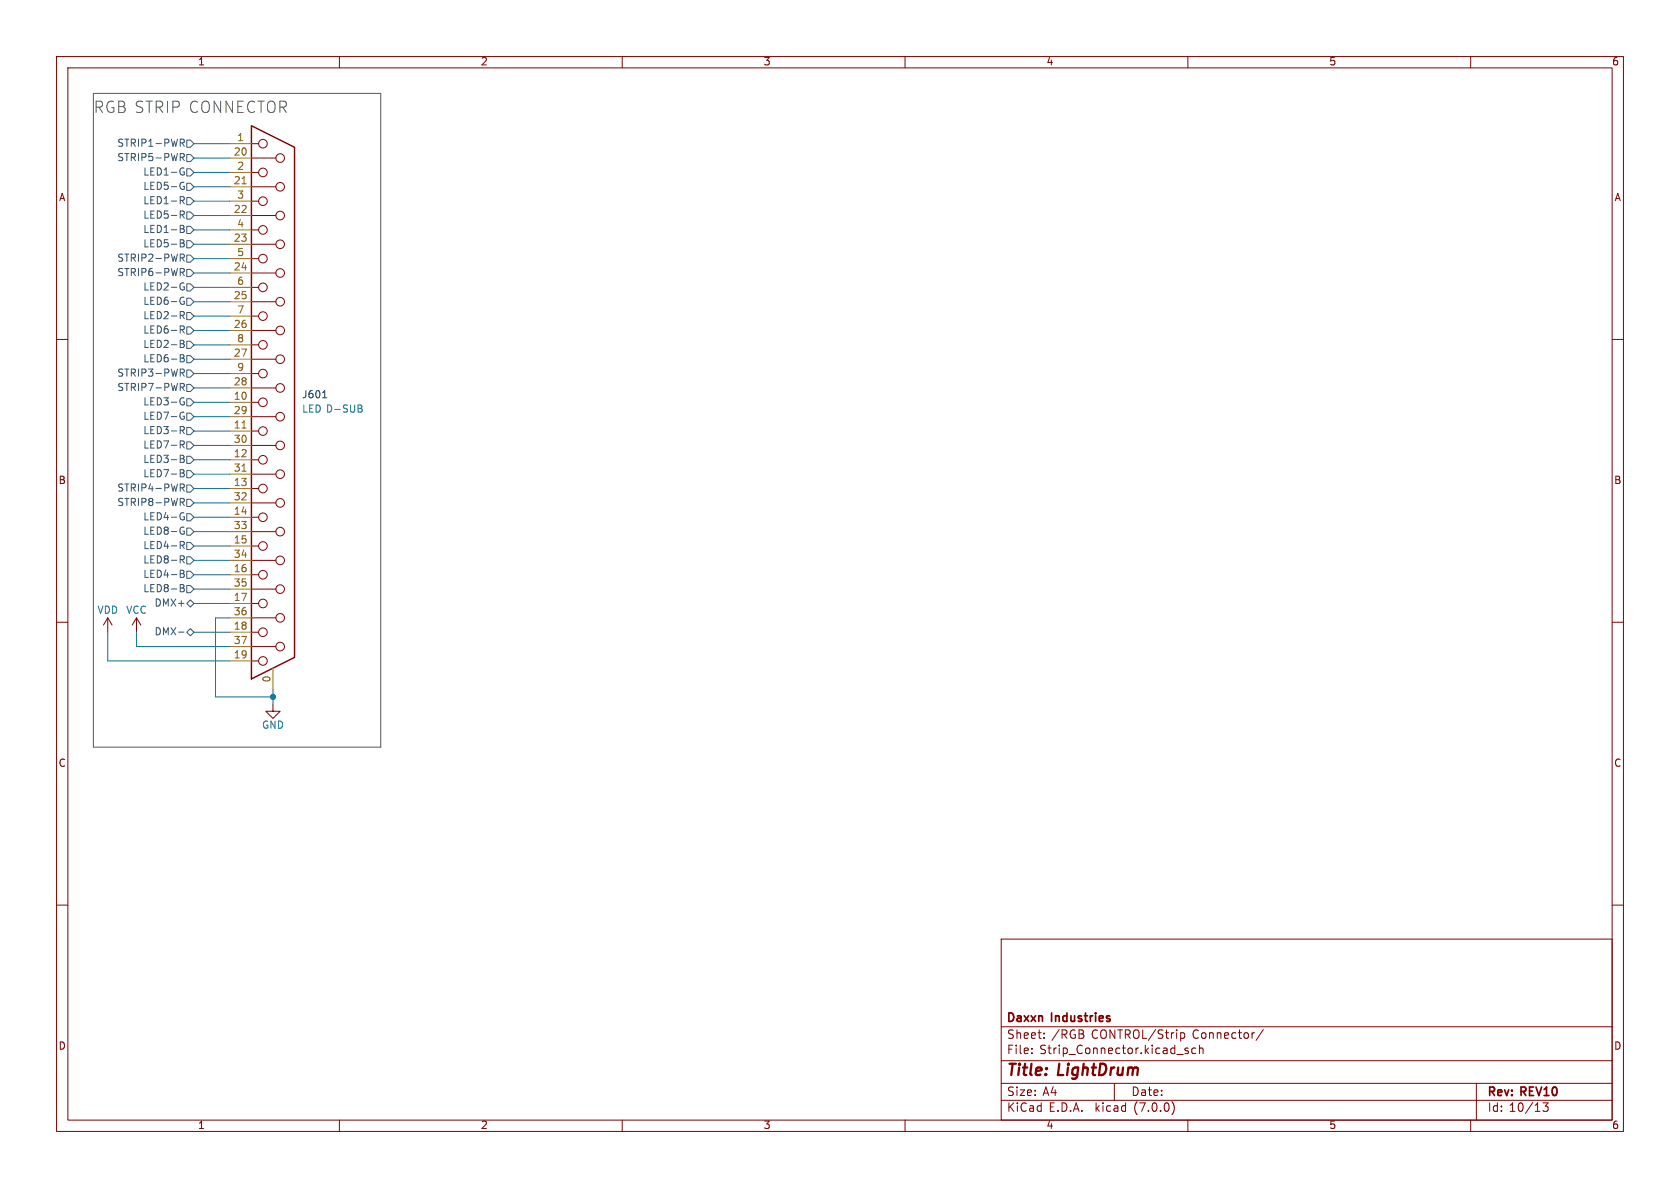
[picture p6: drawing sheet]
<svg xmlns="http://www.w3.org/2000/svg" width="297mm" height="210mm" viewBox="0 0 297 210" stroke-linecap="round" stroke-linejoin="round" font-family="sans-serif">
<g fill="none" stroke="#840000" stroke-width=".18">
<path d="M10 10h277v190h-277zM12 12h273v186h-273zM60 10v2M110 10v2M160 10v2M210 10v2M260 10v2M10 60h2M285 60h2M10 110h2M24.1 109.2l-.7 1.3M24.1 109.2v2.6"/>
<path d="M24.1 109.2l.8 1.3M285 110h2M48.3 124.5v1.2h1.2l-1.2 1.3-1.3-1.3h1.3M10 160h2M285 160h2M177 166h108v32h-108zM60 198v2M110 198v2M160 198v2M177 194.5h108M177 191.5h108M177 187.5h108"/>
<path d="M177 181.5h108M182.4 186.1v.2M182.4 185.3v.2M184.6 183.4v.2M184.6 182.6v.2M197 191.5v3M207.2 194.7a1.72 1.72 0 0 1 0 2.3M208.7 182.6v1.5M208.7 182.6h.5l.2 .2v.5l-.1 .2h-.6M210 198v2M210 185.3h-.3l-.2 .2v.2l.5 .1v.4h-.5M211.4 185.3h-.4l-.3 .2v.5l.1 .2h.6"/>
<path d="M212 185.4l.3-.1h.3l.1 1M212 184.8v1.5M223.3 182l-1.2 1.9M260 198v2M261 191.5v6.5M273.7 195l-.5 .5 .4 .2v.6l-.2 .2h-.4l-.2-.2"/>
</g>
<path d="M44.4 22.2l7.7 3.8v90.2l-7.7 3.8z" fill="#fff"/>
<g fill="none" stroke="#840000" stroke-width=".18">
<path d="M44.4 38.1h4.4M44.4 35.6h1.3M44.4 33h4.4M44.4 30.5h1.3M44.4 27.9h4.4M44.4 25.4h1.3M44.4 58.4h4.4M44.4 55.9h1.3M44.4 53.3h4.4M44.4 50.8h1.3M44.4 48.3h4.4M44.4 45.7h1.3"/>
<path d="M44.4 43.2h4.4M44.4 40.6h1.3M44.4 78.7h4.4M44.4 76.2h1.3M44.4 73.7h4.4M44.4 71.1h1.3M44.4 68.6h4.4M44.4 66h1.3M44.4 63.5h4.4M44.4 61h1.3M44.4 99.1h4.4M44.4 96.5h1.3"/>
<path d="M44.4 94h4.4M44.4 91.4h1.3M44.4 88.9h4.4M44.4 86.4h1.3M44.4 83.8h4.4M44.4 81.3h1.3M19 109.2l-.7 1.3M19 109.2v2.6M19 109.2l.8 1.3M44.4 116.8h1.3M44.4 114.3h4.4M44.4 111.8h1.3"/>
<path d="M44.4 109.2h4.4M44.4 106.7h1.3M44.4 104.1h4.4M44.4 101.6h1.3"/>
<circle cx="46.5" cy="25.4" r=".76"/>
<circle cx="46.5" cy="35.6" r=".76"/>
<circle cx="46.5" cy="30.5" r=".76"/>
<circle cx="49.5" cy="27.9" r=".76"/>
<circle cx="49.5" cy="38.1" r=".76"/>
<circle cx="49.5" cy="33" r=".76"/>
<circle cx="46.5" cy="50.8" r=".76"/>
<circle cx="46.5" cy="55.9" r=".76"/>
<circle cx="46.5" cy="45.7" r=".76"/>
<circle cx="46.5" cy="40.6" r=".76"/>
<circle cx="49.5" cy="53.3" r=".76"/>
<circle cx="49.5" cy="43.2" r=".76"/>
<circle cx="49.5" cy="58.4" r=".76"/>
<circle cx="49.5" cy="48.3" r=".76"/>
<circle cx="46.5" cy="71.1" r=".76"/>
<circle cx="46.5" cy="66" r=".76"/>
<circle cx="46.5" cy="76.2" r=".76"/>
<circle cx="46.5" cy="61" r=".76"/>
<circle cx="49.5" cy="68.6" r=".76"/>
<circle cx="49.5" cy="78.7" r=".76"/>
<circle cx="49.5" cy="73.7" r=".76"/>
<circle cx="49.5" cy="63.5" r=".76"/>
<circle cx="46.5" cy="96.5" r=".76"/>
<circle cx="46.5" cy="91.4" r=".76"/>
<circle cx="46.5" cy="81.3" r=".76"/>
<circle cx="46.5" cy="86.4" r=".76"/>
<circle cx="49.5" cy="83.8" r=".76"/>
<circle cx="49.5" cy="88.9" r=".76"/>
<circle cx="49.5" cy="94" r=".76"/>
<circle cx="49.5" cy="99.1" r=".76"/>
<circle cx="46.5" cy="111.8" r=".76"/>
<circle cx="46.5" cy="101.6" r=".76"/>
<circle cx="46.5" cy="116.8" r=".76"/>
<circle cx="46.5" cy="106.7" r=".76"/>
<circle cx="49.5" cy="104.1" r=".76"/>
<circle cx="49.5" cy="109.2" r=".76"/>
<circle cx="49.5" cy="114.3" r=".76"/>
</g>
<path d="M44.4 22.2l7.7 3.8v90.2l-7.7 3.8z" fill="none" stroke="#840000" stroke-width=".25"/>
<g fill="none" stroke="#a0a006" stroke-width=".18">
<path d="M40.6 25.4h3.8M40.6 30.5h3.8M40.6 27.9h3.8M40.6 33h3.8M40.6 38.1h3.8M40.6 35.6h3.8M40.6 43.2h3.8M40.6 48.3h3.8M40.6 53.3h3.8M40.6 58.4h3.8M40.6 40.6h3.8M40.6 45.7h3.8"/>
<path d="M40.6 50.8h3.8M40.6 55.9h3.8M40.6 71.1h3.8M40.6 76.2h3.8M40.6 63.5h3.8M40.6 68.6h3.8M40.6 73.7h3.8M40.6 78.7h3.8M40.6 61h3.8M40.6 66h3.8M40.6 81.3h3.8M40.6 86.4h3.8"/>
<path d="M40.6 91.4h3.8M40.6 96.5h3.8M40.6 83.8h3.8M40.6 88.9h3.8M40.6 94h3.8M40.6 99.1h3.8M40.6 101.6h3.8M40.6 106.7h3.8M40.6 111.8h3.8M40.6 116.8h3.8M40.6 104.1h3.8M40.6 109.2h3.8"/>
<path d="M40.6 114.3h3.8M48.3 118.1v3.8"/>
</g>
<path d="M42.8 32.5h.7M42.8 75.7h.7M42.8 83.3h.7" fill="none" stroke="#8c5a0a" stroke-width=".18"/>
<path d="M57 70.3h.8" fill="none" stroke="#005550" stroke-width=".18"/>
<path d="M63.7 71.6l.3 .2-.3 .4 .3 .1v.3l-.2 .3h-.5" fill="none" stroke="#128875" stroke-width=".18"/>
<g fill="none" stroke="#345372" stroke-width=".18">
<path d="M31.9 24.6h.4l.3 .2-.1 .4-.6 .1M31.9 27.1h.4l.3 .3-.1 .3-.6 .1M31.9 34.8h.4l.3 .2-.1 .4h-.6M31.9 37.3h.4l.3 .2-.1 .4-.6 .1M31.9 39.8l.6 .2v.2l-.2 .2M32 32.3h.5M32 29.7h.5M32.2 38l.4 .6M32.2 35.4l.4 .6M32.2 25.3l.4 .6M32.2 27.8l.4 .6M32.3 30.4h.3v.4l-.3 .1h-.3"/>
<path d="M32.3 32.9h.3v.5l-.3 .1-.3-.1M33 32.4h.7l.6 .6-.6 .7h-.7zM33 37.5h.7l.6 .6-.6 .6h-.7zM33 34.9h.7l.6 .7-.6 .6h-.7zM33 24.8h.7l.6 .6-.6 .6h-.7zM33 27.3h.7l.6 .6-.6 .7h-.7zM33 29.8h.7l.6 .7-.6 .6h-.7zM31.9 44.9h.4l.3 .3-.1 .3-.6 .1M31.9 47.5h.4l.3 .2-.1 .4h-.6M31.9 55.1h.4l.3 .2-.1 .4h-.6M31.9 57.6h.4l.3 .3-.1 .3-.6 .1M31.9 42.4l.6 .1v.2l-.2 .3"/>
<path d="M31.9 43h.4M31.9 40.4h.4M32 52.6h.5M32 50.1h.5M32.2 45.6l.4 .6M32.2 48.1l.4 .6M32.2 55.7l.4 .6M32.2 58.3l.4 .6M32.3 43l.3 .2-.1 .3-.6 .1M32.3 40.4l.3 .3-.1 .3-.6 .1M32.3 50.7h.3v.4l-.3 .2-.3-.1M32.3 53.3h.3v.4l-.3 .1-.3-.1"/>
<path d="M33 42.5h.7l.6 .7-.6 .6h-.7zM33 45.1h.7l.6 .6-.6 .7h-.7zM33 52.7h.7l.6 .6-.6 .7h-.7zM33 47.6h.7l.6 .7-.6 .6h-.7zM33 50.2h.7l.6 .6-.6 .6h-.7zM33 40h.7l.6 .6-.6 .7h-.7zM33 55.2h.7l.6 .7-.6 .6h-.7zM33 57.8h.7l.6 .6-.6 .7h-.7zM31.9 65.2h.4l.3 .3-.1 .3-.6 .1M31.9 67.8h.4l.3 .2-.1 .4h-.6M31.9 75.4h.4l.3 .2-.1 .4-.6 .1M31.9 77.9h.4l.3 .3-.1 .3-.6 .1"/>
<path d="M31.9 60.2l.6 .1v.2l-.2 .3M31.9 62.7l.6 .1v.3l-.2 .2M31.9 60.8h.4M31.9 63.3h.4M32 70.4h.5M32 72.9h.5M32.2 68.4l.4 .6M32.2 65.9l.4 .6M32.2 78.6l.4 .6M32.2 76.1l.4 .6M32.3 60.8l.3 .2-.1 .3-.6 .1M32.3 63.3l.3 .2-.1 .3-.6 .2"/>
<path d="M32.3 71h.3v.5l-.3 .1-.3-.1M32.3 73.6h.3v.4l-.3 .1h-.3M33 70.5h.7l.6 .6-.6 .7h-.7zM33 67.9h.7l.6 .7-.6 .6h-.7zM33 60.3h.7l.6 .7-.6 .6h-.7zM33 62.9h.7l.6 .6-.6 .6h-.7zM33 65.4h.7l.6 .6-.6 .7h-.7zM33 73h.7l.6 .7-.6 .6h-.7zM33 78.1h.7l.6 .6-.6 .7h-.7zM33 75.6h.7l.6 .6-.6 .6h-.7zM31.9 85.6h.4l.3 .2-.1 .4h-.6M31.9 88.1h.4l.3 .2-.1 .4-.6 .1"/>
<path d="M31.9 95.7h.4l.3 .3-.1 .3-.6 .1M31.9 98.3h.4l.3 .2-.1 .4h-.6M31.9 80.5l.6 .1v.2l-.2 .3M31.9 83l.6 .1v.3l-.2 .2M31.9 81.1h.4M31.9 83.6h.4M32 93.2h.5M32 90.7h.5M32.2 86.2l.4 .6M32.2 88.8l.4 .6M32.2 98.9l.4 .6M32.2 96.4l.4 .6"/>
<path d="M32.3 81.1l.3 .2-.1 .3-.6 .1M32.3 83.6l.3 .3-.1 .3-.6 .1M32.3 91.4h.3v.4l-.3 .1-.3-.1M32.3 93.9h.3v.4l-.3 .1h-.3M33 93.3h.7l.6 .7-.6 .6h-.7zM33 80.6h.7l.6 .7-.6 .6h-.7zM33 90.8h.7l.6 .6-.6 .7h-.7zM33 85.7h.7l.6 .7-.6 .6h-.7zM33 83.2h.7l.6 .6-.6 .7h-.7zM33 88.3h.7l.6 .6-.6 .6h-.7zM33 98.4h.7l.6 .7-.6 .6h-.7zM33 95.9h.7l.6 .6-.6 .7h-.7z"/>
<path d="M31.6 111.7h.9M31.9 100.8l.6 .1v.3l-.2 .2M31.9 103.3l.6 .2v.2l-.2 .2M31.9 103.9h.4M31.9 101.4h.4M32.3 101.4l.3 .2-.1 .3-.6 .2M32.3 103.9l.3 .3-.1 .3-.6 .1M33 106.7l.7-.7 .6 .7-.6 .6zM33 103.5h.7l.6 .6-.6 .7h-.7zM33 101h.7l.6 .6-.6 .6h-.7zM33 111.8l.7-.7 .6 .7-.6 .6z"/>
</g>
<path d="M16.5 16.5h50.8v115.6h-50.8z" fill="none" stroke="#565656" stroke-width=".18"/>
<g fill="none" stroke="#0a73a0" stroke-width=".18">
<path d="M34.3 35.6h6.3M34.3 25.4h6.3M34.3 30.5h6.3M34.3 38.1h6.3M34.3 27.9h6.3M34.3 33h6.3M34.3 50.8h6.3M34.3 40.6h6.3M34.3 48.3h6.3M34.3 43.2h6.3M34.3 58.4h6.3M34.3 53.3h6.3"/>
<path d="M34.3 55.9h6.3M34.3 45.7h6.3M34.3 76.2h6.3M34.3 71.1h6.3M34.3 66h6.3M34.3 73.7h6.3M34.3 78.7h6.3M34.3 68.6h6.3M34.3 63.5h6.3M34.3 61h6.3M34.3 81.3h6.3M34.3 88.9h6.3"/>
<path d="M34.3 91.4h6.3M34.3 83.8h6.3M34.3 86.4h6.3M34.3 96.5h6.3M34.3 94h6.3M34.3 99.1h6.3M19 111.8v5h21.6M24.1 111.8v2.5h16.5M34.3 106.7h6.3M34.3 104.1h6.3M34.3 111.8h6.3M34.3 101.6h6.3"/>
<path d="M40.6 109.2h-2.5v14h10.2M48.3 121.9v2.6"/>
</g>
<circle cx="48.3" cy="123.2" r=".46" fill="#028f99" stroke="#028f99" stroke-width=".18"/>
<text font-size="2.8" fill="#565656" x="16.5" y="20.3">RGB STRIP CONNECTOR</text>
<g font-size="2.8" fill="#840000">
<text x="178" y="190.8">Title:</text>
<text x="187.1" y="190.8">LightDrum</text>
</g>
<g font-size="2.1" fill="#840000">
<text x="178" y="183.9">Sheet:</text>
<text x="178" y="181.1">Daxxn</text>
<text x="185.9" y="183.9">/RGB</text>
<text x="186" y="181.1">Industries</text>
<text x="193" y="183.9">CONTROL/Strip</text>
<text x="210.9" y="183.9">Connector/</text>
<text x="178" y="186.6">File:</text>
<text x="183.8" y="186.6">Strip_Connector.kicad_sch</text>
<text x="178" y="196.8">KiCad</text>
<text x="178" y="194">Size:</text>
<text x="184.3" y="194">A4</text>
<text x="185.4" y="196.8">E.D.A.</text>
<text x="193.7" y="196.8">kicad</text>
<text x="200" y="194">Date:</text>
<text x="200.6" y="196.8">(7.0.0)</text>
<text x="263" y="194.2">Rev:</text>
<text x="263" y="196.8">Id: 10/13</text>
<text x="269" y="194.2">REV10</text>
</g>
<g font-size="1.8" fill="#840000">
<text x="35" y="11.8">1</text>
<text x="85" y="11.8">2</text>
<text x="135" y="11.8">3</text>
<text x="185" y="11.8">4</text>
<text x="235" y="11.8">5</text>
<text x="285" y="11.8">6</text>
<text x="10.4" y="35.8">A</text>
<text x="285.4" y="35.8">A</text>
<text x="10.3" y="85.8">B</text>
<text x="285.3" y="85.8">B</text>
<text x="10.3" y="135.8">C</text>
<text x="285.3" y="135.8">C</text>
<text x="10.3" y="185.8">D</text>
<text x="285.3" y="185.8">D</text>
<text x="35" y="199.8">1</text>
<text x="85" y="199.8">2</text>
<text x="135" y="199.8">3</text>
<text x="185" y="199.8">4</text>
<text x="235" y="199.8">5</text>
<text x="285" y="199.8">6</text>
</g>
<g font-size="1.8" fill="#345372">
<text x="20.6" y="26.2">STRIP1-PWR</text>
<text x="20.6" y="28.8">STRIP5-PWR</text>
<text x="25.2" y="33.8">LED5-G</text>
<text x="25.2" y="31.3">LED1-G</text>
<text x="25.2" y="38.9">LED5-R</text>
<text x="25.2" y="36.4">LED1-R</text>
<text x="25.2" y="41.5">LED1-B</text>
<text x="20.6" y="46.5">STRIP2-PWR</text>
<text x="25.2" y="44">LED5-B</text>
<text x="20.6" y="49.1">STRIP6-PWR</text>
<text x="25.2" y="51.6">LED2-G</text>
<text x="25.2" y="54.2">LED6-G</text>
<text x="25.2" y="56.7">LED2-R</text>
<text x="25.2" y="59.2">LED6-R</text>
<text x="25.2" y="61.8">LED2-B</text>
<text x="25.2" y="64.3">LED6-B</text>
<text x="20.6" y="69.4">STRIP7-PWR</text>
<text x="20.6" y="66.9">STRIP3-PWR</text>
<text x="25.2" y="71.9">LED3-G</text>
<text x="25.2" y="74.5">LED7-G</text>
<text x="25.2" y="77">LED3-R</text>
<text x="25.2" y="82.1">LED3-B</text>
<text x="25.2" y="79.6">LED7-R</text>
<text x="20.6" y="87.2">STRIP4-PWR</text>
<text x="20.6" y="89.7">STRIP8-PWR</text>
<text x="25.2" y="84.6">LED7-B</text>
<text x="25.2" y="94.8">LED8-G</text>
<text x="25.2" y="92.3">LED4-G</text>
<text x="25.2" y="99.9">LED8-R</text>
<text x="25.2" y="97.3">LED4-R</text>
<text x="25.2" y="105">LED8-B</text>
<text x="25.2" y="102.4">LED4-B</text>
<text x="27.2" y="107.5">DMX+</text>
<text x="27.2" y="112.6">DMX-</text>
</g>
<g font-size="1.8" fill="#8c5a0a">
<text x="41.3" y="27.7">20</text>
<text x="41.9" y="25.1">1</text>
<text x="41.3" y="32.8">21</text>
<text x="41.9" y="30.2">2</text>
<text x="41.9" y="35.3">3</text>
<text x="41.3" y="37.8">22</text>
<text x="41.9" y="40.4">4</text>
<text x="41.3" y="42.9">23</text>
<text x="41.9" y="45.5">5</text>
<text x="41.3" y="48">24</text>
<text x="41.3" y="53.1">25</text>
<text x="41.9" y="50.5">6</text>
<text x="41.3" y="58.2">26</text>
<text x="41.9" y="55.6">7</text>
<text x="41.3" y="63.2">27</text>
<text x="41.9" y="60.7">8</text>
<text x="41.9" y="65.8">9</text>
<text x="41.3" y="70.9">10</text>
<text x="41.3" y="68.3">28</text>
<text x="41.3" y="75.9">11</text>
<text x="41.3" y="73.4">29</text>
<text x="41.3" y="81">12</text>
<text x="41.3" y="78.5">30</text>
<text x="41.3" y="83.6">31</text>
<text x="41.3" y="86.1">13</text>
<text x="41.3" y="88.6">32</text>
<text x="41.3" y="91.2">14</text>
<text x="41.3" y="93.7">33</text>
<text x="41.3" y="96.3">15</text>
<text x="41.3" y="101.3">16</text>
<text x="41.3" y="98.8">34</text>
<text x="41.3" y="106.4">17</text>
<text x="41.3" y="103.9">35</text>
<text x="41.3" y="111.5">18</text>
<text x="41.3" y="109">36</text>
<text x="41.3" y="116.6">19</text>
<text x="41.3" y="114">37</text>
<text x="48" y="120.7" transform="rotate(-90 48 120.7)">0</text>
</g>
<text font-size="1.8" fill="#005550" x="53.3" y="70.7">J601</text>
<g font-size="1.8" fill="#128875">
<text x="53.3" y="73.2">LED D-SUB</text>
<text x="17.2" y="108.8">VDD</text>
<text x="22.3" y="108.8">VCC</text>
<text x="46.3" y="129.1">GND</text>
</g>
</svg>
